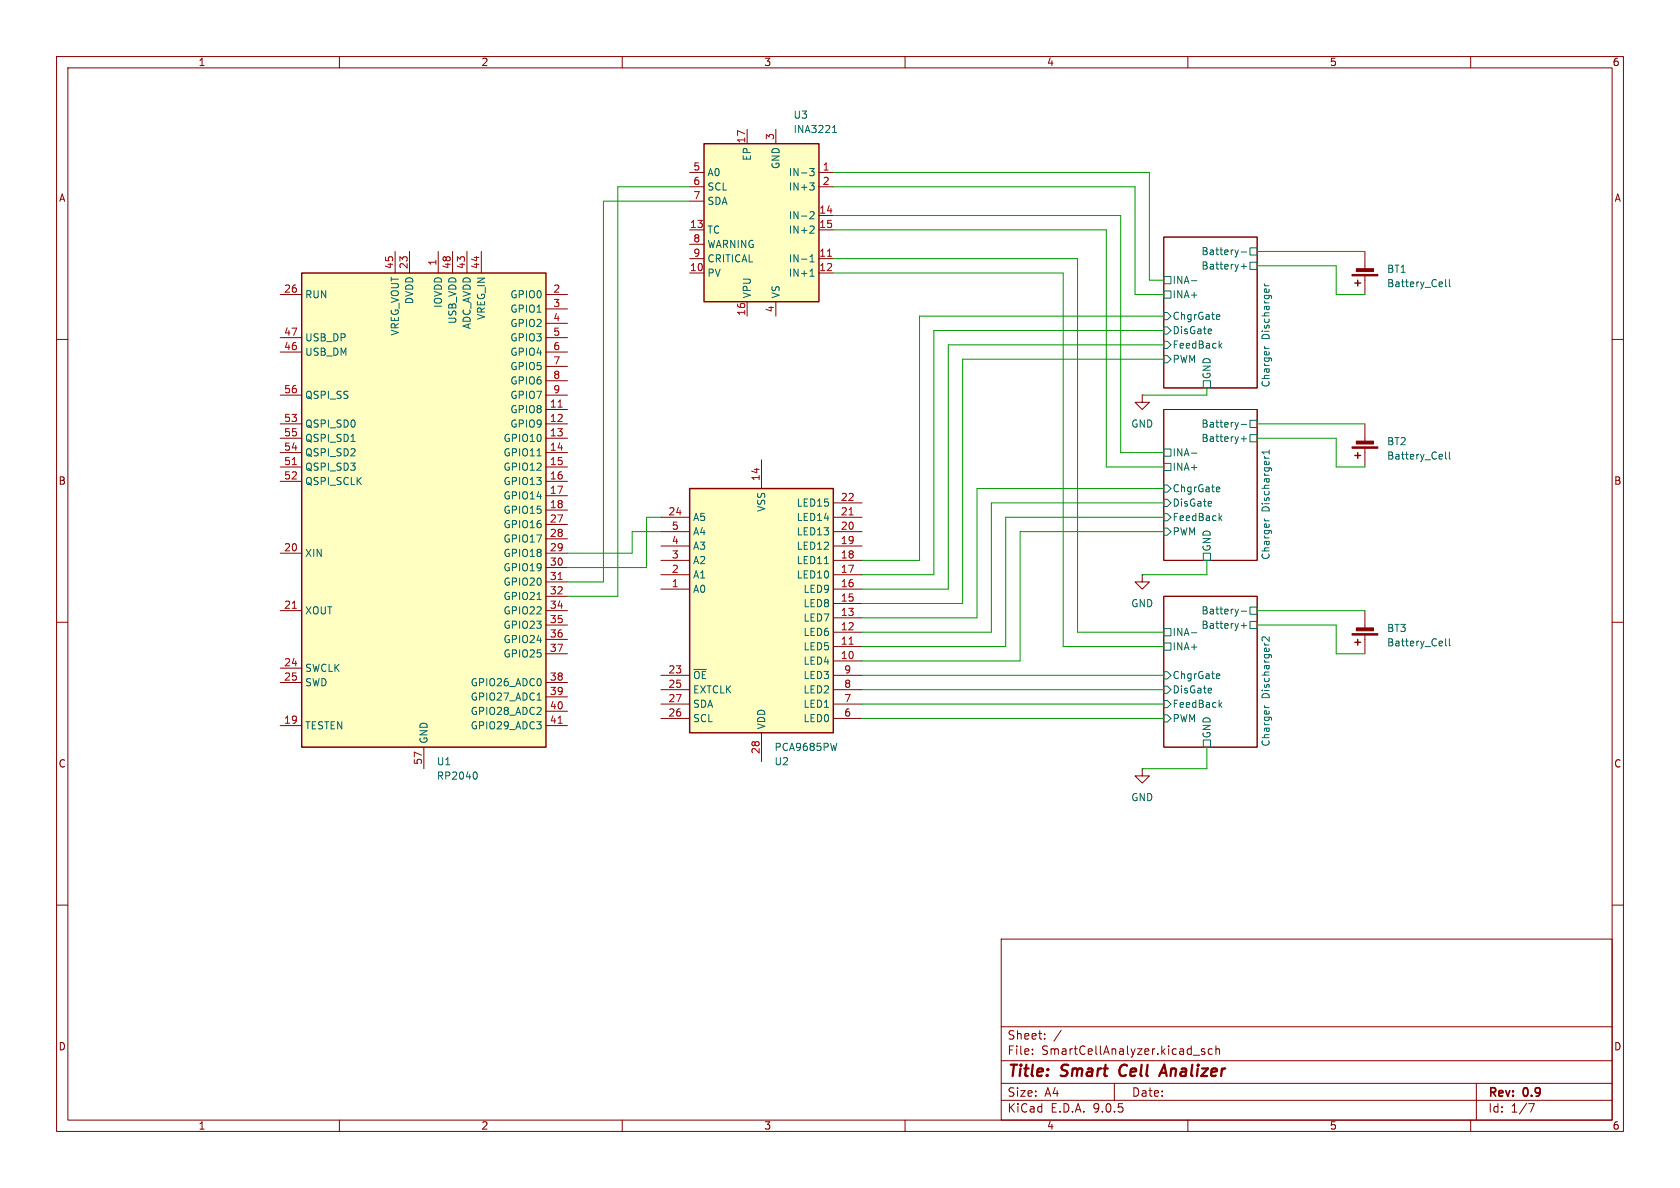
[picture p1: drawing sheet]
<svg xmlns="http://www.w3.org/2000/svg" width="297mm" height="210mm" viewBox="0 0 297 210" stroke-linecap="round" stroke-linejoin="round" font-family="sans-serif">
<g fill="none" stroke="#840000" stroke-width=".18">
<path d="M10 10h277v190h-277zM12 12h273v186h-273zM60 10v2M110 10v2M160 10v2M210 10v2M260 10v2M205.7 41.9h16.5v26.7h-16.5zM10 60h2M205.7 72.4h16.5v26.7h-16.5zM285 60h2M10 110h2"/>
<path d="M205.7 105.4h16.5v26.7h-16.5zM285 110h2M201.9 135.9v1.3h1.3l-1.3 1.2-1.2-1.2h1.2M201.9 135.9h.1M10 160h2M177 166h108v32h-108zM285 160h2M60 198v2M110 198v2M160 198v2M177 194.5h108M177 191.5h108"/>
<path d="M177 187.5h108M177 181.5h108M182.5 186.3v.1M182.5 185.5v.1M184.7 183.6v.1M184.7 182.8v.1M187.6 182.1l-1.3 2M197 191.5v3M210 198v2M211 186.5h1.1M213 185.5l-.4-.1-.2 .2 .1 .2 .5 .2v.3h-.6M214.3 185.5l-.4-.1-.3 .3v.4l.1 .2h.6"/>
<path d="M215 185.5l.2-.1 .3 .1 .1 .9M215 184.9v1.5M260 198v2M261 191.5v6.5M270.2 195.1h1l-.6 1.5"/>
</g>
<path d="M198.2 188.5a1.27 1.27 0 0 0 0 1.6M204.9 190.2l.9-2 .5 2M205.2 189.6h.9" fill="none" stroke="#840000" stroke-width=".4"/>
<g fill="none" stroke="#006464" stroke-width=".18">
<path d="M205.7 55.2h.7l.6 .7-.6 .6h-.7zM205.7 57.8h.7l.6 .6-.6 .7h-.7zM205.7 51.4h1.3v1.3h-1.3zM205.7 48.9h1.3v1.3h-1.3zM210.6 49.6h1M214.1 58.2l.1 .3-.6 .1M215.2 55.6l.4 .1v.2l-.6 .1M215.6 56.4l-.4 .1M219.4 47.1h1M219.4 44.5h1M219.9 46.6v1M221 46.4h1.2v1.2h-1.2z"/>
<path d="M221 43.8h1.2v1.3h-1.2zM223.5 50.2l.3 .3M223.5 50.5h.9M205.7 60.3h.7l.6 .7-.6 .6h-.7zM205.7 62.9h.7l.6 .6-.6 .6h-.7zM205.7 79.4h1.3v1.2h-1.3zM212.7 67.3h1.3v1.3h-1.3zM215.6 61.1l.4 .4M216 60.7l-.5 .5M219.4 77.6h1M219.4 75h1M219.9 77.1v.9"/>
<path d="M221 76.8h1.2v1.3h-1.2zM221 74.3h1.2v1.3h-1.2zM223.5 61.2l.3 .4M224.4 79.5v.8M224.4 79.9h-1.3l.4 .4M205.7 85.7h.7l.6 .7-.6 .6h-.7zM205.7 88.3h.7l.6 .6-.6 .6h-.7zM205.7 90.8h.7l.6 .6-.6 .7h-.7zM205.7 81.9h1.3v1.3h-1.3zM205.7 93.3h.7l.6 .7-.6 .6h-.7zM210.6 80.1h1M212.7 97.8h1.3v1.3h-1.3z"/>
<path d="M214.1 88.7l.1 .2-.6 .2M215.2 86.1l.4 .1v.2l-.6 .1M215.6 86.9h-.4M215.6 91.5l.4 .5M216 91.2l-.5 .5M223.5 80.6v.2M223.5 91.7l.3 .4M205.7 118.7h.7l.6 .7-.6 .6h-.7zM205.7 113.7h1.3v1.2h-1.3zM205.7 111.1h1.3v1.3h-1.3zM210.6 111.9h1M215.2 119.1l.4 .1v.2l-.6 .1"/>
<path d="M215.6 119.9l-.4 .1M219.4 110.6h1M219.4 108h1M219.9 110.1v1M221 109.9h1.2v1.2h-1.2zM221 107.3h1.2v1.3h-1.2zM224.4 112.6v.8l-.9-.8-.4 .2 .1 .5M205.7 121.3h.7l.6 .6-.6 .7h-.7zM205.7 123.8h.7l.6 .7-.6 .6h-.7zM205.7 126.4h.7l.6 .6-.6 .6h-.7zM212.7 130.8h1.3v1.3h-1.3zM214.1 121.7l.1 .3-.6 .1"/>
<path d="M215.6 124.6l.4 .4M216 124.2l-.5 .5M223.5 124.7l.3 .4"/>
</g>
<path d="M124.5 25.4h20.3v27.9h-20.3z" fill="#ffffc2"/>
<path d="M124.5 25.4h20.3v27.9h-20.3z" fill="none" stroke="#840000" stroke-width=".25"/>
<g fill="none" stroke="#840000" stroke-width=".18">
<path d="M121.9 33h2.6M121.9 30.5h2.6M121.9 35.6h2.6M132.1 22.9v2.5M137.2 22.9v2.5M144.8 38.1h2.5M144.8 33h2.5M144.8 30.5h2.5M121.9 48.3h2.6M121.9 45.7h2.6M121.9 40.6h2.6M121.9 43.2h2.6"/>
<path d="M132.1 53.3v2.6M137.2 53.3v2.6M144.8 48.3h2.5M144.8 45.7h2.5M144.8 40.6h2.5"/>
</g>
<path d="M143.1 29.8h.8l-.4 .5 .4 .1v.5l-.2 .2-.5-.1M143.1 32.3h.8l-.4 .5M143.2 37.5l.5-.1 .2 .4-.8 .9h.8M143.4 39.9l.4 .1 .1 .3-.8 .9h.8M143.7 32.8l.2 .3v.3l-.2 .2M147.2 23.4h.7M147.3 22.5l.2-.3v1.2M143.2 48.8h.7M143.2 45.4l.4-.4v1.3M143.2 46.3h.7M143.3 47.9l.3-.3v1.2" fill="none" stroke="#006464" stroke-width=".18"/>
<path d="M146.3 45.3h.7" fill="none" stroke="#a90000" stroke-width=".18"/>
<path d="M121.9 86.4h25.4v43.1h-25.4z" fill="#ffffc2"/>
<path d="M121.9 86.4h25.4v43.1h-25.4z" fill="none" stroke="#840000" stroke-width=".25"/>
<g fill="none" stroke="#840000" stroke-width=".18">
<path d="M116.8 99.1h5.1M116.8 96.5h5.1M116.8 94h5.1M116.8 91.4h5.1M134.6 81.3v5.1M147.3 99.1h5.1M147.3 96.5h5.1M147.3 94h5.1M147.3 91.4h5.1M147.3 88.9h5.1M116.8 119.4h5.1M116.8 104.1h5.1"/>
<path d="M116.8 101.6h5.1M147.3 119.4h5.1M147.3 104.1h5.1M147.3 101.6h5.1M147.3 116.8h5.1M147.3 114.3h5.1M147.3 111.8h5.1M147.3 109.2h5.1M147.3 106.7h5.1M116.8 127h5.1M116.8 124.5h5.1M116.8 121.9h5.1"/>
<path d="M134.6 129.5v5.1M147.3 127h5.1M147.3 124.5h5.1M147.3 121.9h5.1"/>
</g>
<path d="M150.1 91h.7M150.1 113.9h.7" fill="none" stroke="#a90000" stroke-width=".18"/>
<path d="M145.7 99.6h.8M147.9 131.4l-.3 1.3" fill="none" stroke="#006464" stroke-width=".18"/>
<path d="M53.3 48.3h43.2v83.8h-43.2z" fill="#ffffc2"/>
<path d="M53.3 48.3h43.2v83.8h-43.2zM239.5 50h1M240 49.5v1M239.5 80.5h1M240 80v1M239.5 113.5h1M240 113v1" fill="none" stroke="#840000" stroke-width=".25"/>
<g fill="none" stroke="#840000" stroke-width=".18">
<path d="M49.5 52.1h3.8M49.5 59.7h3.8M69.8 44.5v3.8M72.4 44.5v3.8M77.5 44.5v3.8M80 44.5v3.8M82.5 44.5v3.8M85.1 44.5v3.8M96.5 52.1h3.8M96.5 59.7h3.8M96.5 54.6h3.8M96.5 57.2h3.8"/>
<path d="M241.3 44.5v3.3M241.3 48.8v3.3M49.5 62.2h3.8M49.5 69.9h3.8M49.5 74.9h3.8M49.5 77.5h3.8M96.5 62.2h3.8M96.5 69.9h3.8M96.5 74.9h3.8M96.5 77.5h3.8M96.5 64.8h3.8M96.5 67.3h3.8"/>
<path d="M96.5 72.4h3.8M201.9 69.9v1.2h1.3l-1.3 1.3-1.2-1.3h1.2M201.9 69.9h.1M241.3 74.9v3.3M241.3 79.2v3.4M49.5 80h3.8M49.5 82.6h3.8M49.5 85.1h3.8M49.5 97.8h3.8M96.5 80h3.8M96.5 82.6h3.8M96.5 85.1h3.8"/>
<path d="M96.5 97.8h3.8M96.5 87.6h3.8M96.5 90.2h3.8M96.5 92.7h3.8M96.5 95.3h3.8M49.5 108h3.8M49.5 118.1h3.8M96.5 108h3.8M96.5 100.3h3.8M96.5 102.9h3.8M96.5 105.4h3.8M96.5 110.5h3.8"/>
<path d="M96.5 113h3.8M96.5 115.6h3.8M201.9 101.6v1.3h1.3l-1.3 1.2-1.2-1.2h1.2M201.9 101.6h.1M241.3 108v3.3M241.3 112.3v3.3M49.5 120.7h3.8M49.5 128.3h3.8M74.9 132.1v3.8M96.5 120.7h3.8M96.5 128.3h3.8M96.5 123.2h3.8"/>
<path d="M96.5 125.7h3.8"/>
</g>
<path d="M255.6 49.4v1.1l.1 .2M256.2 49.4v1.1l.2 .2M62.1 78h.7M255.6 79.9v1.1l.1 .2M256.2 79.9v1.1l.2 .2M94.9 80.6h.8M94.9 106h.8M255.6 112.9v1.1l.1 .2M256.2 112.9v1.1l.2 .2M84.1 136.5a.79 .79 0 0 1 0 1.2M94.9 123.8h.8" fill="none" stroke="#006464" stroke-width=".18"/>
<path d="M98.7 72h.7M51.7 82.1h.7M51.7 107.5h.7M98.7 102.5h.7M98.7 127.9h.7" fill="none" stroke="#a90000" stroke-width=".18"/>
<g fill="#840000" stroke="#840000" stroke-width=".18">
<path d="M239 48.5h4.6v.3h-4.6z"/>
<path d="M239.8 47.5h3v.5h-3z"/>
<path d="M239 79h4.6v.2h-4.6z"/>
<path d="M239.8 78h3v.5h-3z"/>
<path d="M239 112h4.6v.3h-4.6z"/>
<path d="M239.8 111h3v.5h-3z"/>
</g>
<g fill="none" stroke="#009600" stroke-width=".18">
<path d="M121.9 33h-12.7v72.4h-8.9M121.9 35.6h-15.2v67.3h-6.4M147.3 33h53.4v19.1h5M147.3 38.1h50.8v41.9h7.6M147.3 30.5h55.9v19h2.5M147.3 45.7h43.2v66.1h15.2M147.3 48.3h40.7v66h17.7M147.3 40.6h48.3v42h10.1M205.7 58.4h-40.6v43.2h-12.7M205.7 55.9h-43.1v43.2h-10.2M222.2 47h14v5.1h5.1M222.2 44.5h19.1"/>
<path d="M205.7 61h-38.1v43.1h-15.2M205.7 63.5h-35.5v43.2h-17.8M213.4 68.6v1.3h-11.5M222.2 77.5h14v5.1h5.1M222.2 74.9h19.1M116.8 91.4h-2.5v8.9h-14M116.8 94h-5v3.8h-11.5M205.7 94h-25.4v22.8h-27.9M205.7 88.9h-30.4v22.9h-22.9M205.7 91.4h-27.9v22.9h-25.4M205.7 86.4h-33v22.8h-20.3M213.4 99.1v2.5h-11.5"/>
<path d="M152.4 119.4h53.3M222.2 110.5h14v5.1h5.1M222.2 108h19.1M152.4 124.5h53.3M152.4 127h53.3M152.4 121.9h53.3M213.4 132.1v3.8h-11.5"/>
</g>
<g font-size="2.8" fill="#840000">
<text x="178" y="190.9">Title:</text>
<text x="187.7" y="190.9">Smart</text>
<text x="198.7" y="190.9">Cell</text>
<text x="206.9" y="190.9">Analizer</text>
</g>
<g font-size="2.1" fill="#840000">
<text x="178" y="184">Sheet:</text>
<text x="178" y="186.7">File:</text>
<text x="184.1" y="186.7">SmartCellAnalyzer.kicad_sch</text>
<text x="178" y="196.9">KiCad</text>
<text x="178" y="194.1">Size:</text>
<text x="184.7" y="194.1">A4</text>
<text x="185.7" y="196.9">E.D.A.</text>
<text x="193.3" y="196.9">9.0.5</text>
<text x="200" y="194.1">Date:</text>
<text x="263" y="194.3">Rev:</text>
<text x="263" y="196.9">Id:</text>
<text x="267.1" y="196.9">1/7</text>
<text x="269.4" y="194.3">0.9</text>
</g>
<g font-size="1.8" fill="#840000">
<text x="35" y="11.9">1</text>
<text x="85" y="11.9">2</text>
<text x="135" y="11.9">3</text>
<text x="185" y="11.9">4</text>
<text x="235" y="11.9">5</text>
<text x="285" y="11.9">6</text>
<text x="10.3" y="35.9">A</text>
<text x="285.3" y="35.9">A</text>
<text x="10.3" y="85.9">B</text>
<text x="285.3" y="85.9">B</text>
<text x="10.3" y="135.9">C</text>
<text x="285.3" y="135.9">C</text>
<text x="10.3" y="185.9">D</text>
<text x="285.3" y="185.9">D</text>
<text x="35" y="199.9">1</text>
<text x="85" y="199.9">2</text>
<text x="135" y="199.9">3</text>
<text x="185" y="199.9">4</text>
<text x="235" y="199.9">5</text>
<text x="285" y="199.9">6</text>
</g>
<g font-size="1.8" fill="#006464">
<text x="140.2" y="23.7">INA3221</text>
<text x="140.2" y="21.2">U3</text>
<text x="132.9" y="28.5" transform="rotate(-90 132.9 28.5)">EP</text>
<text x="138" y="30" transform="rotate(-90 138 30)">GND</text>
<text x="125" y="33.9">SCL</text>
<text x="125" y="31.3">A0</text>
<text x="139.4" y="33.9">IN+3</text>
<text x="139.4" y="31.3">IN-3</text>
<text x="125" y="41.5">TC</text>
<text x="125" y="36.4">SDA</text>
<text x="139.4" y="41.5">IN+2</text>
<text x="139.4" y="39">IN-2</text>
<text x="125" y="46.6">CRITICAL</text>
<text x="125" y="44">WARNING</text>
<text x="139.4" y="46.6">IN-1</text>
<text x="212.3" y="47.9">Battery+</text>
<text x="212.3" y="45.3">Battery-</text>
<text x="53.8" y="52.9">RUN</text>
<text x="73.3" y="53.9" transform="rotate(-90 73.3 53.9)">DVDD</text>
<text x="90.1" y="52.9">GPIO0</text>
<text x="125" y="49.1">PV</text>
<text x="132.9" y="52.8" transform="rotate(-90 132.9 52.8)">VPU</text>
<text x="138" y="52.8" transform="rotate(-90 138 52.8)">VS</text>
<text x="139.4" y="49.1">IN+1</text>
<text x="207.2" y="52.9">INA+</text>
<text x="207.2" y="50.4">INA-</text>
<text x="245.1" y="48.4">BT1</text>
<text x="245.1" y="51">Battery_Cell</text>
<text x="70.7" y="59.4" transform="rotate(-90 70.7 59.4)">VREG_VOUT</text>
<text x="78.3" y="54.5" transform="rotate(-90 78.3 54.5)">IOVDD</text>
<text x="80.9" y="57.4" transform="rotate(-90 80.9 57.4)">USB_VDD</text>
<text x="83.4" y="58.3" transform="rotate(-90 83.4 58.3)">ADC_AVDD</text>
<text x="86" y="56.7" transform="rotate(-90 86 56.7)">VREG_IN</text>
<text x="90.1" y="55.5">GPIO1</text>
<text x="90.1" y="58">GPIO2</text>
<text x="207.2" y="56.7">ChgrGate</text>
<text x="207.2" y="59.3">DisGate</text>
<text x="53.8" y="60.6">USB_DP</text>
<text x="53.8" y="63.1">USB_DM</text>
<text x="90.1" y="60.6">GPIO3</text>
<text x="90.1" y="63.1">GPIO4</text>
<text x="90.1" y="65.6">GPIO5</text>
<text x="207.2" y="61.8">FeedBack</text>
<text x="207.2" y="64.4">PWM</text>
<text x="224.5" y="60" transform="rotate(-90 224.5 60)">Discharger</text>
<text x="53.8" y="70.7">QSPI_SS</text>
<text x="90.1" y="68.2">GPIO6</text>
<text x="90.1" y="70.7">GPIO7</text>
<text x="214.2" y="67.1" transform="rotate(-90 214.2 67.1)">GND</text>
<text x="224.5" y="68.6" transform="rotate(-90 224.5 68.6)">Charger</text>
<text x="53.8" y="75.8">QSPI_SD0</text>
<text x="90.1" y="73.3">GPIO8</text>
<text x="90.1" y="75.8">GPIO9</text>
<text x="199.9" y="75.8">GND</text>
<text x="212.3" y="75.8">Battery-</text>
<text x="53.8" y="78.3">QSPI_SD1</text>
<text x="53.8" y="80.9">QSPI_SD2</text>
<text x="53.8" y="83.4">QSPI_SD3</text>
<text x="88.9" y="78.3">GPIO10</text>
<text x="88.9" y="80.9">GPIO11</text>
<text x="88.9" y="83.4">GPIO12</text>
<text x="207.2" y="83.4">INA+</text>
<text x="207.2" y="80.9">INA-</text>
<text x="212.3" y="78.3">Battery+</text>
<text x="245.1" y="78.9">BT2</text>
<text x="245.1" y="81.4">Battery_Cell</text>
<text x="53.8" y="86">QSPI_SCLK</text>
<text x="88.9" y="86">GPIO13</text>
<text x="88.9" y="88.5">GPIO14</text>
<text x="140.7" y="89.8">LED15</text>
<text x="207.2" y="87.2">ChgrGate</text>
<text x="207.2" y="89.8">DisGate</text>
<text x="88.9" y="91">GPIO15</text>
<text x="88.9" y="93.6">GPIO16</text>
<text x="122.4" y="94.8">A4</text>
<text x="122.4" y="92.3">A5</text>
<text x="135.5" y="90.6" transform="rotate(-90 135.5 90.6)">VSS</text>
<text x="140.7" y="94.8">LED13</text>
<text x="140.7" y="92.3">LED14</text>
<text x="207.2" y="92.3">FeedBack</text>
<text x="207.2" y="94.8">PWM</text>
<text x="224.5" y="90.5" transform="rotate(-90 224.5 90.5)">Discharger1</text>
<text x="53.8" y="98.7">XIN</text>
<text x="88.9" y="96.1">GPIO17</text>
<text x="88.9" y="98.7">GPIO18</text>
<text x="88.9" y="101.2">GPIO19</text>
<text x="122.4" y="99.9">A2</text>
<text x="122.4" y="97.4">A3</text>
<text x="140.7" y="99.9">LED11</text>
<text x="140.7" y="97.4">LED12</text>
<text x="214.2" y="97.6" transform="rotate(-90 214.2 97.6)">GND</text>
<text x="224.5" y="99.1" transform="rotate(-90 224.5 99.1)">Charger</text>
<text x="88.9" y="103.7">GPIO20</text>
<text x="88.9" y="106.3">GPIO21</text>
<text x="122.4" y="105">A0</text>
<text x="122.4" y="102.5">A1</text>
<text x="140.7" y="102.5">LED10</text>
<text x="142" y="107.5">LED8</text>
<text x="142" y="105">LED9</text>
<text x="199.9" y="107.5">GND</text>
<text x="53.8" y="108.8">XOUT</text>
<text x="88.9" y="108.8">GPIO22</text>
<text x="88.9" y="111.4">GPIO23</text>
<text x="88.9" y="113.9">GPIO24</text>
<text x="142" y="112.6">LED6</text>
<text x="142" y="110.1">LED7</text>
<text x="207.2" y="112.6">INA-</text>
<text x="212.3" y="111.4">Battery+</text>
<text x="212.3" y="108.8">Battery-</text>
<text x="245.1" y="111.9">BT3</text>
<text x="53.8" y="119">SWCLK</text>
<text x="88.9" y="116.4">GPIO25</text>
<text x="142" y="117.7">LED4</text>
<text x="142" y="115.2">LED5</text>
<text x="207.2" y="115.2">INA+</text>
<text x="245.1" y="114.5">Battery_Cell</text>
<text x="53.8" y="121.5">SWD</text>
<text x="83.1" y="121.5">GPIO26_ADC0</text>
<text x="83.1" y="124.1">GPIO27_ADC1</text>
<text x="122.4" y="125.3">SDA</text>
<text x="122.4" y="122.8">EXTCLK</text>
<text x="122.4" y="120.2">~{OE}</text>
<text x="142" y="125.3">LED1</text>
<text x="142" y="122.8">LED2</text>
<text x="142" y="120.2">LED3</text>
<text x="207.2" y="120.2">ChgrGate</text>
<text x="207.2" y="122.8">DisGate</text>
<text x="207.2" y="125.3">FeedBack</text>
<text x="224.5" y="123.5" transform="rotate(-90 224.5 123.5)">Discharger2</text>
<text x="53.8" y="129.1">TESTEN</text>
<text x="75.8" y="131.6" transform="rotate(-90 75.8 131.6)">GND</text>
<text x="83.1" y="126.6">GPIO28_ADC2</text>
<text x="83.1" y="129.1">GPIO29_ADC3</text>
<text x="122.4" y="127.9">SCL</text>
<text x="135.5" y="129" transform="rotate(-90 135.5 129)">VDD</text>
<text x="142" y="127.9">LED0</text>
<text x="207.2" y="127.9">PWM</text>
<text x="214.2" y="130.6" transform="rotate(-90 214.2 130.6)">GND</text>
<text x="77.1" y="135.5">U1</text>
<text x="136.8" y="135.5">U2</text>
<text x="136.8" y="132.9">PCA9685PW</text>
<text x="224.5" y="132.1" transform="rotate(-90 224.5 132.1)">Charger</text>
<text x="77.1" y="138">RP2040</text>
<text x="199.9" y="141.8">GND</text>
</g>
<g font-size="1.8" fill="#a90000">
<text x="131.8" y="25.4" transform="rotate(-90 131.8 25.4)">17</text>
<text x="136.9" y="24.8" transform="rotate(-90 136.9 24.8)">3</text>
<text x="122.5" y="35.3">7</text>
<text x="122.5" y="32.8">6</text>
<text x="122.5" y="30.2">5</text>
<text x="145.3" y="32.8">2</text>
<text x="145.3" y="30.2">1</text>
<text x="121.9" y="40.4">13</text>
<text x="144.7" y="40.4">15</text>
<text x="144.7" y="37.8">14</text>
<text x="69.6" y="47.7" transform="rotate(-90 69.6 47.7)">45</text>
<text x="72.1" y="47.7" transform="rotate(-90 72.1 47.7)">23</text>
<text x="77.2" y="47.1" transform="rotate(-90 77.2 47.1)">1</text>
<text x="79.8" y="47.7" transform="rotate(-90 79.8 47.7)">48</text>
<text x="82.3" y="47.7" transform="rotate(-90 82.3 47.7)">43</text>
<text x="84.8" y="47.7" transform="rotate(-90 84.8 47.7)">44</text>
<text x="122.5" y="45.5">9</text>
<text x="122.5" y="42.9">8</text>
<text x="144.7" y="45.5">11</text>
<text x="50.1" y="51.8">26</text>
<text x="97.7" y="51.8">2</text>
<text x="121.9" y="48">10</text>
<text x="144.7" y="48">12</text>
<text x="50.1" y="59.4">47</text>
<text x="97.7" y="54.4">3</text>
<text x="97.7" y="56.9">4</text>
<text x="97.7" y="59.4">5</text>
<text x="131.8" y="55.9" transform="rotate(-90 131.8 55.9)">16</text>
<text x="136.9" y="55.3" transform="rotate(-90 136.9 55.3)">4</text>
<text x="50.1" y="62">46</text>
<text x="97.7" y="62">6</text>
<text x="97.7" y="64.5">7</text>
<text x="50.1" y="69.6">56</text>
<text x="97.7" y="67.1">8</text>
<text x="97.7" y="69.6">9</text>
<text x="50.1" y="74.7">53</text>
<text x="50.1" y="77.2">55</text>
<text x="97.1" y="72.1">11</text>
<text x="97.1" y="74.7">12</text>
<text x="97.1" y="77.2">13</text>
<text x="50.1" y="79.8">54</text>
<text x="50.1" y="82.3">51</text>
<text x="97.1" y="79.8">14</text>
<text x="97.1" y="82.3">15</text>
<text x="50.1" y="84.8">52</text>
<text x="97.1" y="84.8">16</text>
<text x="97.1" y="87.4">17</text>
<text x="97.1" y="89.9">18</text>
<text x="134.4" y="85.1" transform="rotate(-90 134.4 85.1)">14</text>
<text x="148.5" y="88.6">22</text>
<text x="97.1" y="92.5">27</text>
<text x="97.1" y="95">28</text>
<text x="118.1" y="91.2">24</text>
<text x="118.7" y="93.7">5</text>
<text x="148.5" y="93.7">20</text>
<text x="148.5" y="91.2">21</text>
<text x="50.1" y="97.5">20</text>
<text x="97.1" y="97.5">29</text>
<text x="97.1" y="100.1">30</text>
<text x="118.7" y="101.3">2</text>
<text x="118.7" y="98.8">3</text>
<text x="118.7" y="96.3">4</text>
<text x="148.5" y="101.3">17</text>
<text x="148.5" y="98.8">18</text>
<text x="148.5" y="96.3">19</text>
<text x="50.1" y="107.7">21</text>
<text x="97.1" y="102.6">31</text>
<text x="97.1" y="105.2">32</text>
<text x="97.1" y="107.7">34</text>
<text x="118.7" y="103.9">1</text>
<text x="148.5" y="106.4">15</text>
<text x="148.5" y="103.9">16</text>
<text x="97.1" y="110.2">35</text>
<text x="97.1" y="112.8">36</text>
<text x="148.5" y="111.5">12</text>
<text x="148.5" y="109">13</text>
<text x="50.1" y="117.9">24</text>
<text x="97.1" y="115.3">37</text>
<text x="118.1" y="119.1">23</text>
<text x="148.5" y="116.6">10</text>
<text x="148.5" y="114">11</text>
<text x="149.2" y="119.1">9</text>
<text x="50.1" y="120.4">25</text>
<text x="97.1" y="120.4">38</text>
<text x="97.1" y="122.9">39</text>
<text x="97.1" y="125.5">40</text>
<text x="118.1" y="124.2">27</text>
<text x="118.1" y="121.7">25</text>
<text x="149.2" y="124.2">7</text>
<text x="149.2" y="121.7">8</text>
<text x="50.1" y="128">19</text>
<text x="97.1" y="128">41</text>
<text x="118.1" y="126.7">26</text>
<text x="149.2" y="126.7">6</text>
<text x="74.7" y="135.3" transform="rotate(-90 74.7 135.3)">57</text>
<text x="134.4" y="133.4" transform="rotate(-90 134.4 133.4)">28</text>
</g>
</svg>
